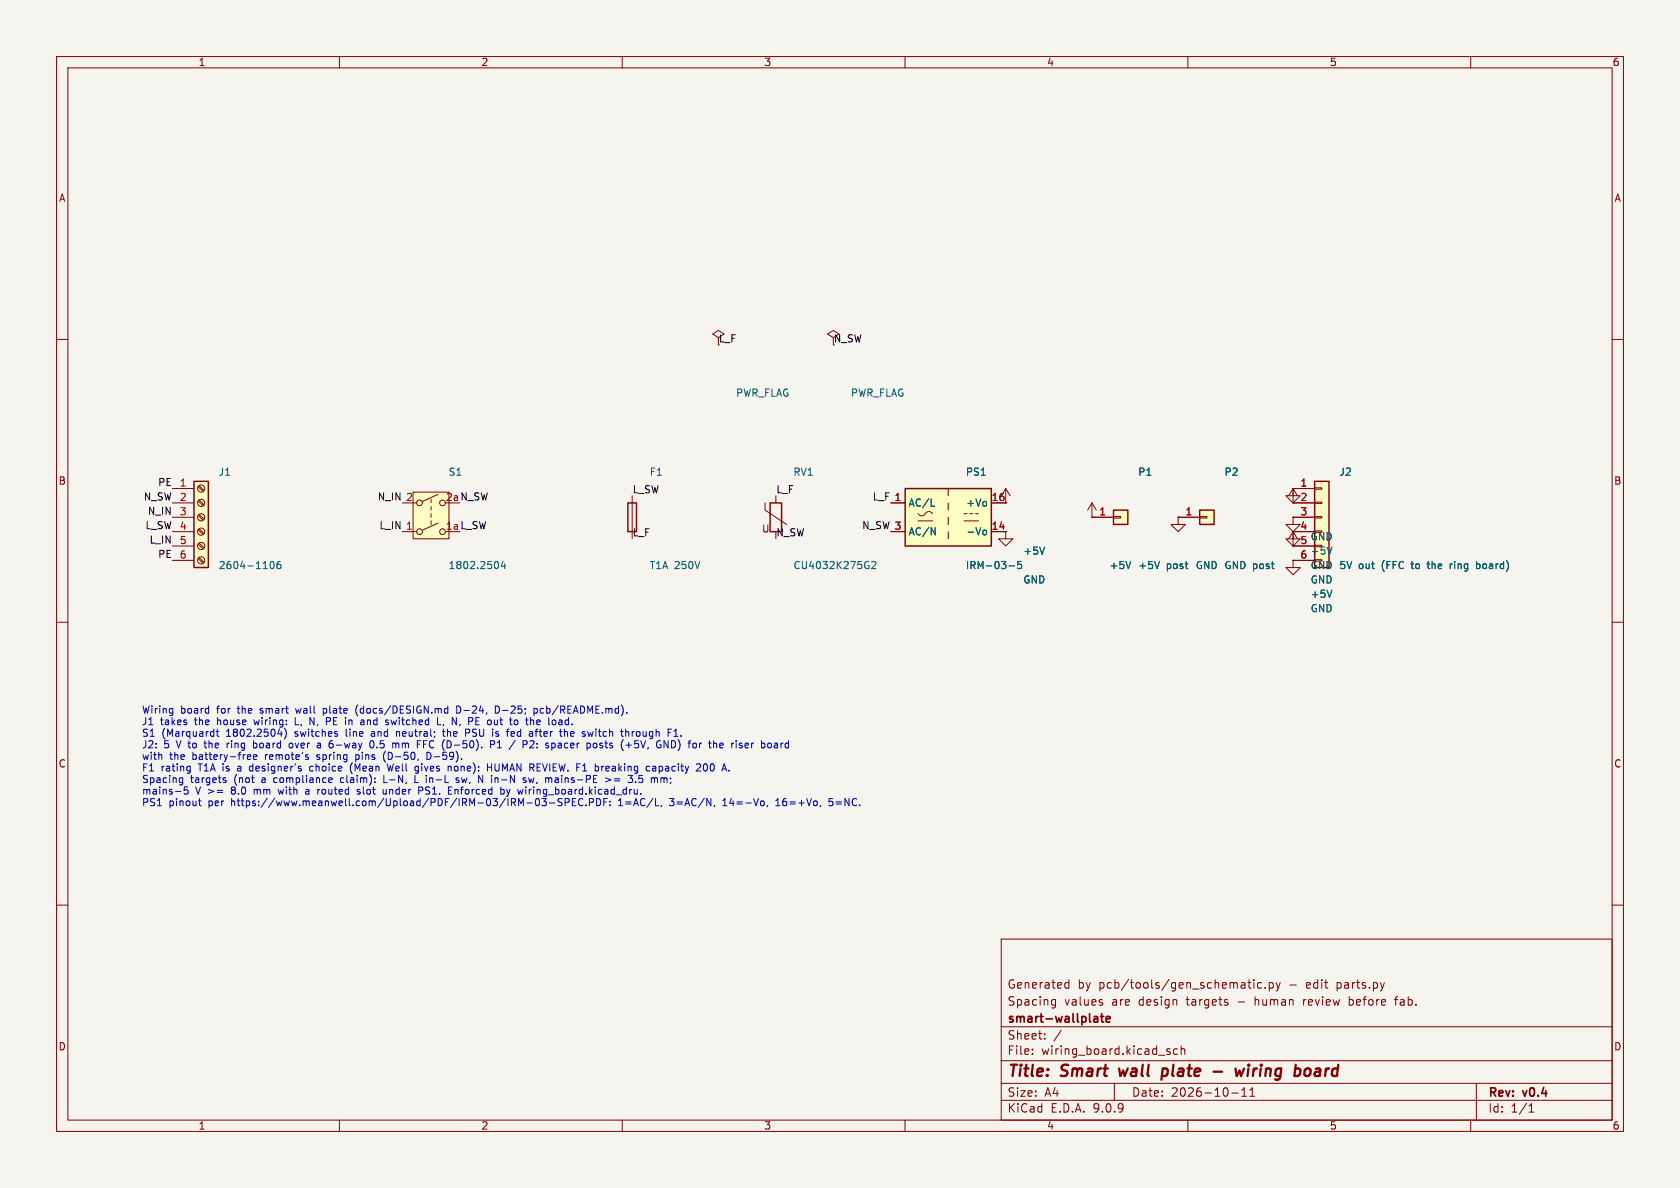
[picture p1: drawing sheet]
<svg xmlns="http://www.w3.org/2000/svg" width="297mm" height="210mm" viewBox="0 0 297 210" stroke-linecap="round" stroke-linejoin="round" font-family="sans-serif">
<path d="M0 0h297v210h-297z" fill="#f5f4ef" stroke="#f5f4ef" stroke-width=".18"/>
<g fill="none" stroke="#840000" stroke-width=".18">
<path d="M10 10h277v190h-277zM12 12h273v186h-273zM60 10v2M110 10v2M160 10v2M210 10v2M260 10v2M10 60h2M285 60h2M177.8 94v1.3h1.3l-1.3 1.2-1.3-1.2h1.3M177.8 94h.1M177.8 88.9h.1"/>
<path d="M177.8 86.4l-.8 1.2M177.8 86.4l.8 1.2M177.8 86.4v2.5M193 91.4h.1M193 88.9l-.7 1.3M193 88.9l.8 1.3M193 88.9v2.5M208.3 91.4v1.3h1.2l-1.2 1.3-1.3-1.3h1.3M208.3 91.4h.1M228.6 94v1.3h1.3l-1.3 1.2-1.3-1.2h1.3M228.6 94h.1M10 110h2"/>
<path d="M285 110h2M10 160h2M177 166h108v32h-108zM186 177.6h.6M186 176.8h.6M186.6 176.7v1.2l-.1 .2-.4 .1M188.4 173.8h.6M188.4 174.6h.6M189 173.2v1.5M194.7 177.2l.3 .2-.3 .3M194.7 176.7l.2 .1M217 177.3v.3"/>
<path d="M220.6 173.7h.6M220.8 173.2v1.3l.4 .2M221.7 173.2v.1M221.7 173.7v1M223 173.8l-.4-.1-.3 .3v.4l.2 .2h.5M223.7 174.6v.1M224.4 173.8l.4-.1 .3 .3v.4l-.1 .2h-.6M224.4 173.7v1.5M225.6 173.7l.4 1M226 174.7l-.2 .4-.2 .1M226.3 173.7l-.3 1M230.5 176.7v1"/>
<path d="M230.6 176.8l-.1 .2M238.5 177.6l.5 .1M238.5 176.2v1.5M239 176.7l-.5 .1M246.5 176.7h.6M247.1 176.2l-.4 .2v1.3M285 160h2M60 198v2M110 198v2M160 198v2M177 194.5h108M177 191.5h108"/>
<path d="M177 187.5h108M177 181.5h108M182.5 186.3v.1M182.5 185.5v.1M184.7 183.6v.1M184.7 182.8v.1M187.6 182.1l-1.3 2M197 191.5v3M206.5 185.9l.3 .1 .1 .2-.2 .2h-.3M206.5 185.4l.3 .1M208.2 185.5l-.5-.1-.2 .3v.4l.1 .2h.6M208.8 185.5l.2-.1 .4 .1 .1 .9"/>
<path d="M208.8 184.9v1.5M210 198v2M217.7 193.2h1.2M219.5 193.8h.9M219.5 192.7l.5-.4v1.5M221 193.8h.8M221 192.7l.4-.4v1.5M260 198v2M261 191.5v6.5M270.3 196.6h.9M270.3 195.5l.4-.4v1.5"/>
</g>
<path d="M197.8 188.9l.3 1.3 .5-.9M205.4 190.1l.2 .1 .6-.1M205.6 189l.2-.1 .5 .1M205.6 188.9l-.3 2M214.5 189.4h1.6M218.4 188.9l.2 1.3 .5-.9 .3 .9 .5-1.3M220.7 188.9l-.2 1.3M220.8 188.2v.2M220.8 188.2l-.1 .1 .1 .1M220.8 188.2l.1 .1-.1 .1M230.9 189a.5 .5 0 0 1 .8 .3l-.1 .5a.62 .62 0 0 1-.7 .4" fill="none" stroke="#840000" stroke-width=".4"/>
<path d="M193.8 179.7l.3 .2v.8M194.6 179.7h.5M194.8 179.2v1.3l.3 .2M194.1 180.6l-.5 .1M194.1 180l-.5 .1M195.6 180.2l.7-.2-.1-.2-.4-.1-.2 .2v.7h.6" fill="none" stroke="#840000" stroke-width=".3"/>
<path d="M184.7 96.7l-.5 1.3M199.9 99.2l-.4 1.3" fill="none" stroke="#006464" stroke-width=".18"/>
<path d="M212.1 90.2h2.5v2.5h-2.5z" fill="#ffffc2"/>
<path d="M212.1 90.2h2.5v2.5h-2.5z" fill="none" stroke="#840000" stroke-width=".25"/>
<path d="M208.3 91.4h3.8M212.1 91.3h1.3v.3h-1.3z" fill="none" stroke="#840000" stroke-width=".18"/>
<path d="M196.8 90.2h2.6v2.5h-2.6z" fill="#ffffc2"/>
<path d="M136.1 88.9h2.1v5.1h-2.1zM196.8 90.2h2.6v2.5h-2.6z" fill="none" stroke="#840000" stroke-width=".25"/>
<path d="M135.3 88.9v1.3l3.8 2.5M137.2 87.6v1.3M193 91.4h3.8M196.8 91.3h1.3v.3h-1.3zM228.6 88.9h.1M228.6 86.4l-.8 1.2M228.6 86.4l.8 1.2M228.6 86.4v2.5" fill="none" stroke="#840000" stroke-width=".18"/>
<path d="M154.1 99.4l.5-.2 .2 .4-.7 .9h.7M205 99.2l-.4 1.3M235.5 96.7l-.5 1.3" fill="none" stroke="#006464" stroke-width=".18"/>
<path d="M232.4 85.1h2.5v15.2h-2.5z" fill="#ffffc2"/>
<path d="M232.4 85.1h2.5v15.2h-2.5z" fill="none" stroke="#840000" stroke-width=".25"/>
<path d="M228.6 86.4h3.8M228.6 88.9h3.8M228.6 91.4h3.8M228.6 94h3.8M228.6 96.5h3.8M228.6 99.1h3.8M232.4 86.2h1.3v.3h-1.3zM232.4 88.8h1.3v.2h-1.3zM232.4 91.3h1.3v.3h-1.3z" fill="none" stroke="#840000" stroke-width=".18"/>
<path d="M256.4 99.7v.8M256.6 99.7l-.2 .2M261 99.2v1.3M261.4 99.7h-.4M261 100.5h.4" fill="none" stroke="#006464" stroke-width=".18"/>
<path d="M160 86.4h15.3v10.1h-15.3z" fill="#ffffc2"/>
<path d="M160 86.4h15.3v10.1h-15.3z" fill="none" stroke="#840000" stroke-width=".25"/>
<g fill="none" stroke="#840000" stroke-width=".18">
<path d="M157.5 88.9h2.5M157.5 94h2.5M162.3 90.8a.8 .8 0 0 0 .8 .4 .8 .8 0 0 0 .7-.6 .73 .73 0 0 1 1 .2M162.3 92.1h2.5M167.6 86.4v1.2M167.6 88.9v1.3M167.6 91.4v1.3M167.6 94v1.3M170.4 92.1h2.6M170.4 90.8h.5M171.4 90.8h.6M172.5 90.8h.5"/>
<path d="M175.3 88.9h2.5M175.3 94h2.5M228.6 86.4v1.2h1.3l-1.3 1.3-1.3-1.3h1.3M228.6 86.4h.1"/>
</g>
<path d="M164.6 89.5h.6M164.6 93.3l.7 1.3v-1.3M174 93.7l.3 .1 .1 .2-.1 .4-.3 .2M180.5 99.2h-.6v.7l.2-.2 .4 .1 .1 .2-.1 .4-.1 .1-.5-.1M178.4 100h.9" fill="none" stroke="#006464" stroke-width=".18"/>
<path d="M34.3 85.1h2.5v15.2h-2.5z" fill="#ffffc2"/>
<path d="M34.3 85.1h2.5v15.2h-2.5zM111 88.9h1.5v5.1h-1.5z" fill="none" stroke="#840000" stroke-width=".25"/>
<g fill="none" stroke="#840000" stroke-width=".18">
<path d="M30.5 86.4h3.8M30.5 88.9h3.8M30.5 91.4h3.8M30.5 94h3.8M30.5 96.5h3.8M30.5 99.1h3.8M35 86l.9 .9M35 88.6l.9 .8M35 91.1l.9 .8M35 93.6l.9 .9M35 96.2l.9 .8M35 98.7l.9 .9"/>
<path d="M35.2 85.9l.9 .8M35.2 88.4l.9 .8M35.2 90.9l.9 .9M35.2 93.5l.9 .8M35.2 96l.9 .9M35.2 98.6l.9 .8M111.8 87.6v6.4M228.6 96.5h.1M228.6 99.1v1.2h1.3l-1.3 1.3-1.3-1.3h1.3M228.6 99.1h.1M228.6 91.4v1.3h1.3l-1.3 1.3-1.3-1.3h1.3M228.6 91.4h.1"/>
<path d="M228.6 94l-.8 1.3M228.6 94l.8 1.3M228.6 94v2.5"/>
<circle cx="35.6" cy="96.5" r=".63"/>
<circle cx="35.6" cy="88.9" r=".63"/>
<circle cx="35.6" cy="99.1" r=".63"/>
<circle cx="35.6" cy="86.4" r=".63"/>
<circle cx="35.6" cy="91.4" r=".63"/>
<circle cx="35.6" cy="94" r=".63"/>
</g>
<path d="M47.9 99.4l.1-.2a.68 .68 0 0 1 .5 .7 .68 .68 0 0 1-.5 .6l-.1-.1-.2-.4zM49.6 99.2l-.4 .1a.86 .86 0 0 0 0 1.2l.4-.1 .1-.4-.3-.3h-.2l-.2 .3M235.5 104.3l-.5 1.3" fill="none" stroke="#006464" stroke-width=".18"/>
<path d="M73 87h6.4v8.3h-6.4z" fill="#ffffc2"/>
<g fill="none" stroke="#840000" stroke-width=".18">
<path d="M127 59.7l1-.6-1-.7-1 .7 1 .6v1.3M147.3 59.7l1-.6-1-.7-1 .7 1 .6v1.3M71.1 88.9h2.6M71.1 94h2.6M73 87h6.4v8.3h-6.4zM76.2 88.3v.6M76.2 89.5v.7M76.2 90.8v.6M76.2 92.1v.6M77.5 87.4l-2.8 1.2M77.5 92.5l-2.8 1.2M157.5 88.9h2.5"/>
<path d="M157.5 94h2.5M175.3 88.9h2.5M175.3 94h2.5M177.8 88.9h.1M177.8 94h.1M193 91.4h.1M193 91.4h3.8M208.3 91.4h.1M208.3 91.4h3.8M228.6 88.9h.1M228.6 86.4h.1M228.6 94h.1"/>
<path d="M228.6 96.5h.1M228.6 99.1h.1M228.6 91.4h.1M228.6 88.9h3.8M228.6 94h3.8M228.6 91.4h3.8M228.6 86.4h3.8M228.6 96.5h3.8M228.6 99.1h3.8"/>
<circle cx="74.2" cy="88.9" r=".51"/>
<circle cx="74.2" cy="94" r=".51"/>
<circle cx="78.2" cy="94" r=".51"/>
<circle cx="78.2" cy="88.9" r=".51"/>
</g>
<g fill="none" stroke="#006464" stroke-width=".18">
<path d="M88.1 99.5v.8M88.9 99.2l-.3 .9h.8M89.2 99.7v.8M164.6 89.5h.6M164.6 93.3l.7 1.3v-1.3M174 93.7l.3 .1 .1 .2-.1 .4-.3 .2M180.5 99.2h-.6v.7l.2-.2 .4 .1 .1 .2-.1 .4-.1 .1-.5-.1M184.7 96.7l-.5 1.3M199.9 99.2l-.4 1.3M205 99.2l-.4 1.3M235.5 96.7l-.5 1.3M256.4 99.7v.8"/>
<path d="M256.6 99.7l-.2 .2M261 99.2v1.3M261.4 99.7h-.4M178.4 100h.9M235.5 104.3l-.5 1.3M261 100.5h.4"/>
</g>
<g fill="none" stroke="#0000c2" stroke-width=".18">
<path d="M30.4 125.2l.1 .1M30.5 125.2v1.2M30.5 126l-.1 .1M31 139.9h1M31.8 138.3h.5M32.3 137.5v1l-.1 .2-.3 .1M33.2 139.1h-.6l-.1 .6 .2-.1 .4 .1M33.2 139.7l.1 .4-.2 .2-.4 .1-.2-.1M33.3 135.4l.3 .1M33.6 135.4v1.1l-.2 .2M33.6 136.2l-.3 .1M38.2 129.3h.5"/>
<path d="M38.4 128.9v1.1l.3 .2M39.6 137.9l.3 .1 .1 .2-.2 .1h-.2M39.6 137.5l.3 .1M40.2 131.4v.8M40.2 131.5v.1M43.7 133.6l.1 .6h.5M44.2 133.4l.1 .3-.6 .1M44.2 135.5l-.1 .2 .1 .5M44.8 130.9v1.3M44.8 132.1l.4 .1M44.8 133.8l.6-.1v-.2l-.4-.1-.2 .2 .1 .6h.5M49.1 129.7h.8"/>
<path d="M49.2 139.5l.2 .9M49.7 129.3v.9M50.6 129.3v.8l-.3 .5M51.6 131.4h-.3l-.2 .2 .1 .5 .1 .1 .3-.1M52.2 126.8v1.3h.6M52.3 125.2l.2 .9M54.4 133.8l.2 .2-.2 .3M54.4 133.4l.1 .1M54.5 139.9h-.3l-.2 .2 .1 .2 .4 .1M54.8 128.1v-1.3l.7 1.3M55.2 135.4l-.3 .1-.2 .2 .1 .5 .4 .1M56.1 132.1h.6"/>
<path d="M56.1 131.4h.5l.1 .8M56.7 131.7l-.6 .1M57.2 125.2v1.3M57.2 126l.3 .1M57.5 125.2l-.3 .1M58.3 137.5l.4 .1v.2l-.6 .1M58.3 127.5h-.6M58.7 138.3h-.4M58.8 131.5v.6M60.4 137.5l-.2 .2v.4l.2 .2M62.3 134.8a1.46 1.46 0 0 0 0 2M62.9 133.4v1.3"/>
<path d="M62.9 134.2l.1 .1M63.1 139.7l.1 .2 .5 .2-.2 .3-.4-.1M63.3 124.6a1.46 1.46 0 0 0 0 2M64.3 128.1h-.4M64.3 127.5v.6M64.3 127.6h-.4M65.8 130.9a.68 .68 0 0 0-.4 .7 .68 .68 0 0 0 .4 .6l.2-.1 .1-.4-.1-.5M65.8 129.3l-.1 .1M65.8 129.7l-.2 .2 .2 .3M67.9 137.1v1.2h.6M67.9 133.2a1.48 1.48 0 0 0 .3 1.5M68.3 139.5v.9"/>
<path d="M68.5 135l.3 1.3 .2-.9 .2 .9M68.6 127.8v.3M69.1 127.3l.3 .8M70 131.4h.5v.8M70.1 129.3v.9M70.5 129.3l-.4 .1M73.4 137.1v1.2h.6M73.8 130.9v1.3M74 136.2l-.4 .1M74 135.4v1.1l-.3 .2M74.8 139.4l-.2 .3-.6 .1M74.9 131.5h.4"/>
<path d="M74.9 130.9v1.3M75.5 133v1.3l.6-.2M77.4 126.8v1.3h.6M78.2 129.3h.5M78.4 128.9v1.1l.3 .2M78.4 128.1l-.1 .2M78.8 125.2l.4 .1M79.2 126l-.4 .1M79.2 124.8v1.3M79.8 135.6v.7M80.4 135.6v.6M80.4 139.5v.9"/>
<path d="M80.6 137.7l.1 .2 .5 .2-.2 .2h-.4M80.7 124.8a.64 .64 0 0 1 .8 .6 .64 .64 0 0 1-.8 .7zM80.8 139.5l-.4 .2M81.3 128.1l-.1 .2M83 129.3l-.2 .3h-.5M84.1 128.1h.6M84.1 127.5h.4M85.3 137.1v1.2l-.7-1.2v1.2M86.2 135.6h.7M86.7 130.9v1.3M86.9 135v1.3M87.5 131.2l-.2 .3-.6 .1"/>
<path d="M87.5 135l.1 1.2M87.6 124.8a.64 .64 0 0 1 .7 .6 .64 .64 0 0 1-.7 .7zM87.6 130.1h.5M87.6 129.6l.5 .2M87.9 132.2h.8M88.1 129.4l-.3-.1-.2 .2M88.2 131.1l-.3 .2M88.3 130.9v1.3M88.7 139.5l.3 .1 .1 .2v.5l-.4 .1M89.6 139.5l.3 .9M90.2 139.5l-.3 .9M90.8 129.3h-.3l-.1 .2v.6l.4 .1"/>
<path d="M91 129.6l-.6 .1M91.1 130.9l-1.1 1.6M93 137.6l-.3-.1-.2 .2v.2l.5 .1v.3h-.5M93.4 137.5l.3 .8 .2-.6 .3 .6M94.3 131l.1 .2-.1 .3-.7 .7h.8M94.4 125.3l.4-.1 .2 .3-.1 .5h-.5M94.4 125.2v1.3M94.6 129.3h.5M94.8 129.1v1.1M94.9 127.9l.2 .2h.3M94.9 128.9l-.1 .1M95.4 127.3h-.3l-.2 .2"/>
<path d="M95.5 127.6l-.6 .1M95.6 125.3v.7M98.3 137.5l-.1 .1M98.3 137.9l-.2 .1 .2 .3M98.8 128.1h.6M99.1 131.4h-.4M99.1 131.7h-.3l-.2 .2 .1 .2 .4 .1M99.4 127.6l-.6 .1M99.4 127.5v.6M99.8 129.4l.2-.1 .3 .1v.8M99.8 128.9v1.3M103.9 129.3l.2 .9 .3-.6 .2 .6 .3-.9"/>
<path d="M105.5 131.5v.6M106.5 131.4h-.3l-.2 .2 .6 .4M106.6 132l-.2 .2-.4-.1M106.7 135.4l-.2 .1M107 137.5l1 .4-1 .3M107.2 135.5v.7M107.7 135.8l-.6 .1M108.6 138h1M110.6 129.4l.2-.1 .3 .1 .1 .8M112.2 132.1l.2 .1 .4-.1M112.4 138.2v.1M112.9 138.2l.5 .1"/>
<path d="M115.4 135.5h.5v.8M115.9 135.8h-.4l-.2 .2 .2 .3 .4-.1M116.8 137.5v.8M117.4 130.9l.7 1.3v-1.3M117.4 137.7v.6M119.1 130.2h.8M119.1 129.3l.4-.4v1.3M119.3 131.1l-.6-.2v1.3l.6-.2M120.4 130v.2M124.5 135.1l.1-.1a.68 .68 0 0 1 .5 .7 .68 .68 0 0 1-.5 .6l-.1-.1-.2-.4zM132.9 131.4v.8M133.2 131.4l-.3 .2"/>
<path d="M138.1 131.4v.8M138.4 131.4l-.3 .2M35.1 141.6h.5M35.3 142.2l.3 .2M67.7 140.2l.2 .2 .4-.1M89.9 140.4l-.3 .4M95.4 141.6l-.1 .6-.2 .2M96.5 141.8l.1 .4-.1 .2h-.5l-.2-.1M97.1 141.9h1M98.9 141.8l.3 .1 .2 .3-.3 .2h-.5M99.9 141.2v1.2M100.5 141.8h-.6"/>
<path d="M101.2 141.2v1.2h.6M102.3 141.7a.51 .51 0 0 0 .1 .6 .51 .51 0 0 0 .7 0M103.6 142.3v.1M104.2 141.2v1.2M104.8 141.8h-.6M105.5 141.2v1.2h.5l.2-.7M106.7 141.2v1.2M107.8 142.3v.1M109.3 142.4h.8M113.3 140.3v.1M117 142.4l-.2 .2M118.4 141.2h.7"/>
<path d="M118.4 142.3l.1 .1M126.3 142.4v.2M127.8 142.4h.7M127.8 141.5l.4-.3v1.2M135.7 142.4l-.1 .2M137.2 142.4h.7M137.2 141.5l.3-.3v1.2M147.2 141.2h-.6l-.1 .6 .5-.2 .3 .3M147.3 142.2l-.3 .2-.5-.1"/>
</g>
<g font-size="2.8" fill="#840000">
<text x="178" y="190.9">Title:</text>
<text x="187.7" y="190.9">Smart</text>
<text x="198.7" y="190.9">wall</text>
<text x="207.1" y="190.9">plate</text>
<text x="221.7" y="190.9">wiring</text>
<text x="232.9" y="190.9">board</text>
</g>
<g font-size="2.1" fill="#840000">
<text x="178" y="178">Spacing</text>
<text x="178" y="175">Generated</text>
<text x="188.2" y="178">values</text>
<text x="190.5" y="175">by</text>
<text x="194.3" y="175">pcb/tools/gen_schematic.py</text>
<text x="196.6" y="178">are</text>
<text x="201.5" y="178">design</text>
<text x="210.1" y="178">targets</text>
<text x="219.2" y="178">-</text>
<text x="222.4" y="178">human</text>
<text x="228" y="175">-</text>
<text x="231.1" y="178">review</text>
<text x="231.2" y="175">edit</text>
<text x="236.7" y="175">parts.py</text>
<text x="239.3" y="178">before</text>
<text x="247.7" y="178">fab.</text>
<text x="178" y="184">Sheet:</text>
<text x="178" y="181.2">smart-wallplate</text>
<text x="178" y="186.7">File:</text>
<text x="184.1" y="186.7">wiring_board.kicad_sch</text>
<text x="178" y="196.9">KiCad</text>
<text x="178" y="194.1">Size:</text>
<text x="184.7" y="194.1">A4</text>
<text x="185.7" y="196.9">E.D.A.</text>
<text x="193.3" y="196.9">9.0.9</text>
<text x="200" y="194.1">Date:</text>
<text x="207" y="194.1">2026-10-11</text>
<text x="263" y="194.3">Rev:</text>
<text x="263" y="196.9">Id:</text>
<text x="267.1" y="196.9">1/1</text>
<text x="269.4" y="194.3">v0.4</text>
</g>
<g font-size="1.8" fill="#840000">
<text x="35" y="11.9">1</text>
<text x="85" y="11.9">2</text>
<text x="135" y="11.9">3</text>
<text x="185" y="11.9">4</text>
<text x="235" y="11.9">5</text>
<text x="285" y="11.9">6</text>
<text x="10.3" y="35.9">A</text>
<text x="285.3" y="35.9">A</text>
<text x="10.3" y="85.9">B</text>
<text x="285.3" y="85.9">B</text>
<text x="134.6" y="94.3">U</text>
<text x="10.3" y="135.9">C</text>
<text x="285.3" y="135.9">C</text>
<text x="10.3" y="185.9">D</text>
<text x="285.3" y="185.9">D</text>
<text x="35" y="199.9">1</text>
<text x="85" y="199.9">2</text>
<text x="135" y="199.9">3</text>
<text x="185" y="199.9">4</text>
<text x="235" y="199.9">5</text>
<text x="285" y="199.9">6</text>
</g>
<g font-size="1.8" fill="#0f0f0f">
<text x="127" y="60.6">L_F</text>
<text x="147.3" y="60.6">N_SW</text>
<text x="25.3" y="88.6">N_SW</text>
<text x="27.9" y="86">PE</text>
<text x="66.7" y="88.6">N_IN 2</text>
<text x="78.7" y="88.6">2a N_SW</text>
<text x="111.8" y="87.3">L_SW</text>
<text x="137.2" y="87.3">L_F</text>
<text x="154.2" y="88.6">L_F 1</text>
<text x="25.6" y="93.6">L_SW</text>
<text x="26" y="91.1">N_IN</text>
<text x="67" y="93.6">L_IN 1</text>
<text x="78.7" y="93.7">1a L_SW</text>
<text x="111.8" y="94.9">L_F</text>
<text x="137.2" y="94.9">N_SW</text>
<text x="152.3" y="93.6">N_SW 3</text>
<text x="26.3" y="96.2">L_IN</text>
<text x="27.9" y="98.7">PE</text>
</g>
<g font-size="1.8" fill="#006464">
<text x="130" y="70.3">PWR_FLAG</text>
<text x="150.3" y="70.3">PWR_FLAG</text>
<text x="38.6" y="84.3">J1</text>
<text x="79.2" y="84.3">S1</text>
<text x="114.8" y="84.3">F1</text>
<text x="140.2" y="84.3">RV1</text>
<text x="160.5" y="89.8">AC/L</text>
<text x="170.6" y="84.3">PS1</text>
<text x="170.7" y="89.8">+Vo</text>
<text x="201.1" y="84.3">P1</text>
<text x="216.4" y="84.3">P2</text>
<text x="236.7" y="84.3">J2</text>
<text x="160.5" y="94.8">AC/N</text>
<text x="170.7" y="94.8">-Vo</text>
<text x="231.6" y="95.7">GND</text>
<text x="38.6" y="100.8">2604-1106</text>
<text x="79.2" y="100.8">1802.2504</text>
<text x="114.8" y="100.8">T1A 250V</text>
<text x="140.2" y="100.8">CU4032K275G2</text>
<text x="170.6" y="100.8">IRM-03-5</text>
<text x="180.8" y="98.3">+5V</text>
<text x="196" y="100.8">+5V</text>
<text x="201.1" y="100.8">+5V</text>
<text x="206.2" y="100.8">post</text>
<text x="211.3" y="100.8">GND GND post</text>
<text x="231.6" y="98.3">+5V</text>
<text x="231.6" y="100.8">GND 5V</text>
<text x="240.2" y="100.8">out</text>
<text x="244.4" y="100.8">(FFC</text>
<text x="249.8" y="100.8">to</text>
<text x="252.9" y="100.8">the</text>
<text x="257" y="100.8">ring</text>
<text x="261.9" y="100.8">board)</text>
<text x="180.8" y="103.3">GND</text>
<text x="231.6" y="103.3">GND</text>
<text x="231.6" y="105.9">+5V</text>
<text x="231.6" y="108.4">GND</text>
</g>
<g font-size="1.8" fill="#a90000">
<text x="31.7" y="86.1">1</text>
<text x="31.7" y="88.6">2</text>
<text x="158" y="88.6">1</text>
<text x="175.2" y="88.6">16</text>
<text x="229.8" y="86.1">1</text>
<text x="229.8" y="88.6">2</text>
<text x="31.7" y="91.2">3</text>
<text x="31.7" y="93.7">4</text>
<text x="158" y="93.7">3</text>
<text x="175.2" y="93.7">14</text>
<text x="194.2" y="91.2">1</text>
<text x="209.5" y="91.2">1</text>
<text x="229.8" y="91.2">3</text>
<text x="229.8" y="93.7">4</text>
<text x="31.7" y="96.3">5</text>
<text x="31.7" y="98.8">6</text>
<text x="229.8" y="96.3">5</text>
<text x="229.8" y="98.8">6</text>
</g>
<g font-size="1.8" fill="#0000c2">
<text x="25" y="126.5">Wiring</text>
<text x="25" y="128.5">J1</text>
<text x="25" y="130.6">S1</text>
<text x="28.3" y="128.5">takes</text>
<text x="28.6" y="130.6">(Marquardt</text>
<text x="31.9" y="126.5">board</text>
<text x="34.5" y="128.5">the</text>
<text x="38.5" y="126.5">for</text>
<text x="38.7" y="128.5">house</text>
<text x="40.1" y="130.6">1802.2504)</text>
<text x="42.3" y="126.5">the</text>
<text x="45.4" y="128.5">wiring:</text>
<text x="46.4" y="126.5">smart</text>
<text x="52.4" y="130.6">switches</text>
<text x="52.8" y="128.5">L,</text>
<text x="53" y="126.5">wall</text>
<text x="55.6" y="128.5">N,</text>
<text x="58" y="126.5">plate</text>
<text x="58.7" y="128.5">PE in</text>
<text x="61.6" y="130.6">line</text>
<text x="63.9" y="126.5">(docs/DESIGN.md</text>
<text x="65.2" y="128.5">and</text>
<text x="66.3" y="130.6">and</text>
<text x="69.8" y="128.5">switched</text>
<text x="70.9" y="130.6">neutral;</text>
<text x="79.2" y="128.5">L,</text>
<text x="79.4" y="130.6">the</text>
<text x="82" y="126.5">D-24,</text>
<text x="82" y="128.5">N,</text>
<text x="83.5" y="130.6">PSU</text>
<text x="85.1" y="128.5">PE out</text>
<text x="88.5" y="130.6">is</text>
<text x="89" y="126.5">D-25;</text>
<text x="91.3" y="130.6">fed</text>
<text x="92.9" y="128.5">to</text>
<text x="95.5" y="130.6">after</text>
<text x="95.9" y="128.5">the</text>
<text x="96" y="126.5">pcb/README.md).</text>
<text x="100.1" y="128.5">load.</text>
<text x="101.1" y="130.6">the</text>
<text x="105.2" y="130.6">switch</text>
<text x="112.3" y="130.6">through</text>
<text x="25" y="132.6">J2:</text>
<text x="25" y="134.7">with</text>
<text x="25" y="136.7">F1</text>
<text x="28.5" y="136.7">rating</text>
<text x="29" y="132.6">5</text>
<text x="30" y="134.7">the</text>
<text x="31.3" y="132.6">V to</text>
<text x="34.1" y="134.7">battery-free</text>
<text x="35.2" y="136.7">T1A is</text>
<text x="36.6" y="132.6">the</text>
<text x="40.8" y="132.6">ring</text>
<text x="42.4" y="136.7">a</text>
<text x="44.8" y="136.7">designer's</text>
<text x="45.6" y="132.6">board</text>
<text x="47.1" y="134.7">remote's</text>
<text x="52.2" y="132.6">over</text>
<text x="55.6" y="136.7">choice</text>
<text x="56.5" y="134.7">spring</text>
<text x="57.3" y="132.6">a</text>
<text x="59.7" y="132.6">6-way</text>
<text x="62.9" y="136.7">(Mean</text>
<text x="63.5" y="134.7">pins</text>
<text x="67.1" y="132.6">0.5</text>
<text x="68.6" y="134.7">(D-50,</text>
<text x="69.8" y="136.7">Well</text>
<text x="71.3" y="132.6">mm</text>
<text x="74.8" y="136.7">gives</text>
<text x="75.8" y="132.6">FFC (D-50).</text>
<text x="76.5" y="134.7">D-59).</text>
<text x="80.9" y="136.7">none):</text>
<text x="88" y="136.7">HUMAN REVIEW. F1</text>
<text x="92.8" y="132.6">/</text>
<text x="95.3" y="132.6">P2:</text>
<text x="99.6" y="132.6">spacer</text>
<text x="107" y="132.6">posts</text>
<text x="107.7" y="136.7">breaking</text>
<text x="113.3" y="132.6">(+5V,</text>
<text x="116.9" y="136.7">capacity</text>
<text x="119.8" y="132.6">GND)</text>
<text x="125.7" y="132.6">for</text>
<text x="126" y="136.7">200</text>
<text x="129.5" y="132.6">the</text>
<text x="133.6" y="132.6">riser</text>
<text x="139.1" y="132.6">board</text>
<text x="25" y="138.7">Spacing</text>
<text x="25" y="140.8">mains-5</text>
<text x="25" y="142.8">PS1</text>
<text x="29.9" y="142.8">pinout</text>
<text x="33.7" y="138.7">targets</text>
<text x="34.6" y="140.8">V &gt;=</text>
<text x="37" y="142.8">per</text>
<text x="41.2" y="142.8">https://www.meanwell.com/Upload/PDF/IRM-03/IRM-03-SPEC.PDF:</text>
<text x="41.2" y="140.8">8.0</text>
<text x="41.5" y="138.7">(not</text>
<text x="45.3" y="140.8">mm</text>
<text x="46.5" y="138.7">a</text>
<text x="48.9" y="138.7">compliance</text>
<text x="49.9" y="140.8">with</text>
<text x="54.9" y="140.8">a</text>
<text x="57.2" y="140.8">routed</text>
<text x="60.8" y="138.7">claim):</text>
<text x="64.4" y="140.8">slot</text>
<text x="68.7" y="138.7">L-N,</text>
<text x="69.2" y="140.8">under</text>
<text x="74.4" y="138.7">L in-L</text>
<text x="75.7" y="140.8">PS1.</text>
<text x="81.1" y="140.8">Enforced</text>
<text x="82.1" y="138.7">sw,</text>
<text x="86.2" y="138.7">N in-N</text>
<text x="90.6" y="140.8">by</text>
<text x="93.9" y="140.8">wiring_board.kicad_dru.</text>
<text x="94.6" y="138.7">sw,</text>
<text x="98.7" y="138.7">mains-PE</text>
<text x="109.5" y="138.7">&gt;=</text>
<text x="109.8" y="142.8">1=AC/L,</text>
<text x="113.8" y="138.7">3.5</text>
<text x="118" y="138.7">mm;</text>
<text x="119.1" y="142.8">3=AC/N,</text>
<text x="128.7" y="142.8">14=-Vo,</text>
<text x="138.2" y="142.8">16=+Vo,</text>
<text x="147.8" y="142.8">5=NC.</text>
</g>
</svg>
